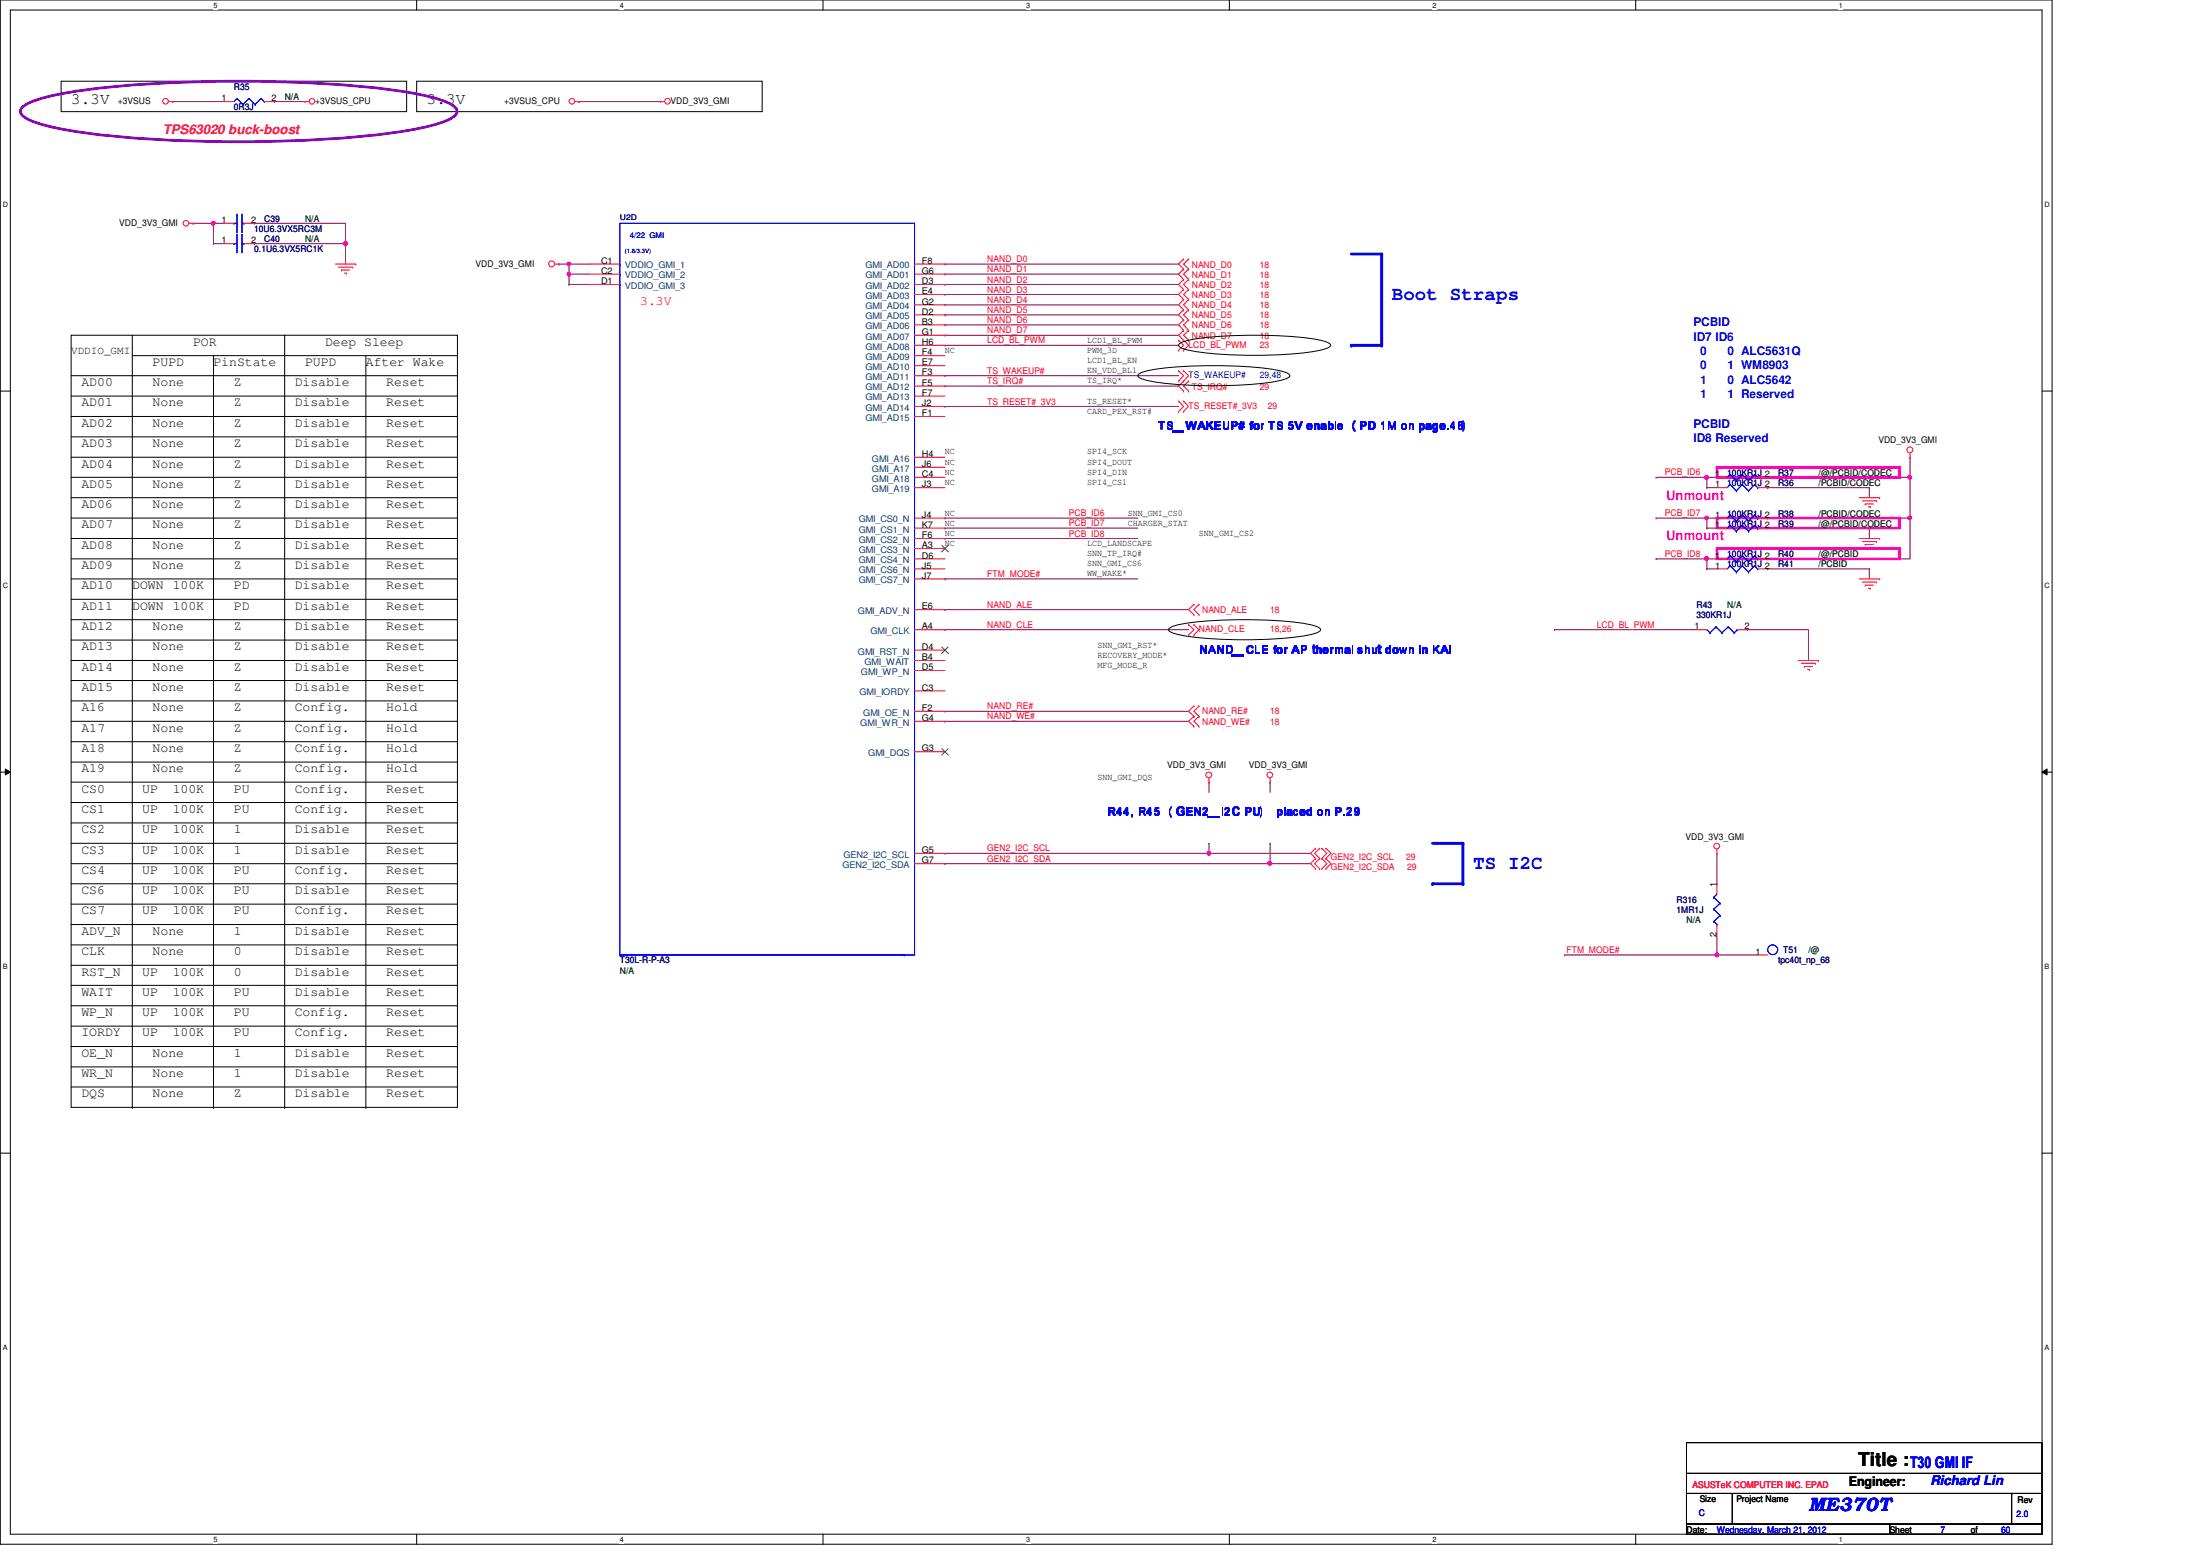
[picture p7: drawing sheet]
<svg xmlns="http://www.w3.org/2000/svg" width="297mm" height="210mm" viewBox="0 0 297 210" stroke-linecap="round" stroke-linejoin="round" font-family="sans-serif">
<path d="M0 0h277.1v208.4h-277.1zM1.4 1.4h274.3v205.7h-274.3z" fill="none" stroke="#000" stroke-width=".14"/>
<g fill="#fff">
<path d="M28.8 .1h.6v1.1h-.6z"/>
<path d="M28.8 207.2h.6v1.1h-.6z"/>
</g>
<path d="M56.3 0v1.4M56.3 207.1v1.3" fill="none" stroke="#000" stroke-width=".14"/>
<g fill="#fff">
<path d="M83.7 .1h.5v1.1h-.5z"/>
<path d="M83.7 207.2h.5v1.1h-.5z"/>
</g>
<path d="M111.1 0v1.4M111.1 207.1v1.3" fill="none" stroke="#000" stroke-width=".14"/>
<g fill="#fff">
<path d="M138.6 .1h.5v1.1h-.5z"/>
<path d="M138.6 207.2h.5v1.1h-.5z"/>
</g>
<path d="M166 0v1.4M166 207.1v1.3" fill="none" stroke="#000" stroke-width=".14"/>
<g fill="#fff">
<path d="M193.4 .1h.6v1.1h-.6z"/>
<path d="M193.4 207.2h.6v1.1h-.6z"/>
</g>
<path d="M220.8 0v1.4M220.8 207.1v1.3" fill="none" stroke="#000" stroke-width=".14"/>
<g fill="#fff">
<path d="M248.3 .1h.5v1.1h-.5z"/>
<path d="M248.3 207.2h.5v1.1h-.5z"/>
<path d="M.4 27.1h.7v1.1h-.7z"/>
<path d="M276.1 27.1h.7v1.1h-.7z"/>
<path d="M.4 78.5h.7v1.1h-.7z"/>
<path d="M276.1 78.5h.7v1.1h-.7z"/>
</g>
<path d="M0 52.8h1.4M275.7 52.8h1.4" fill="none" stroke="#000" stroke-width=".14"/>
<g fill="#fff">
<path d="M.4 129.9h.6v1.1h-.6z"/>
<path d="M276.1 129.9h.6v1.1h-.6z"/>
</g>
<path d="M0 104.2h1.4M.7 103.8l.7 .4-.7 .4zM275.7 104.2l.7-.4v.8zM275.7 104.2h1.4" fill="none" stroke="#000" stroke-width=".14"/>
<path d="M.7 103.8l.7 .4-.7 .4zM275.7 104.2l.7-.4v.8z" fill="#000"/>
<g fill="#fff">
<path d="M.4 181.4h.6v1.1h-.6z"/>
<path d="M276.1 181.4h.6v1.1h-.6z"/>
</g>
<path d="M0 155.7h1.4M275.7 155.7h1.4" fill="none" stroke="#000" stroke-width=".14"/>
<path d="M34.3 30.1h.1M34.3 30.1h12.3M171.5 116.6h.1M171.5 116.6h5.4" fill="none" stroke="#800040" stroke-width=".14"/>
<circle cx="171.4" cy="116.5" r=".26" fill="#f0f"/>
<circle cx="171.4" cy="116.5" r=".26" fill="none" stroke="#f0f" stroke-width=".14"/>
<path d="M127.6 116.6h.1M127.6 115.2h.1M127.6 115.2h49.3M163.2 113.8h.1M163.2 105.6h.1M163.2 115.2h.1M163.2 105.6v1.4M163.2 113.8v1.4M171.5 105.6h.1M171.5 113.8h.1M171.5 113.8v2.8h-43.9M171.5 105.6v1.4" fill="none" stroke="#800040" stroke-width=".14"/>
<circle cx="163.2" cy="115.2" r=".26" fill="#f0f"/>
<circle cx="163.2" cy="115.2" r=".26" fill="none" stroke="#f0f" stroke-width=".14"/>
<path d="M78.2 13.7h.1M78.2 13.7h11M34.3 32.9h.1M34.3 32.9h12.3M46.6 32.9h.1M46.6 32.9v2.7M257.9 61.7h.1M257.9 61.7v2.7M127.6 82.3h.1M127.6 85h.1M127.6 82.3h32.9M127.6 85h32.9" fill="none" stroke="#800040" stroke-width=".14"/>
<circle cx="46.6" cy="32.9" r=".26" fill="#f0f"/>
<circle cx="46.6" cy="32.9" r=".26" fill="none" stroke="#f0f" stroke-width=".14"/>
<path d="M23.3 13.7h.1M23.3 13.7h6.9M37 13.7h.1M37 13.7h4.2M28.8 30.1h.1M28.8 30.1v2.8M76.8 37h.1M76.8 35.6h.1M76.8 37h2.8M76.8 35.6h2.8" fill="none" stroke="#800040" stroke-width=".14"/>
<path d="M76.6 35.4h.4v.2v.2l-.2 .1-.2-.1z" fill-rule="evenodd" fill="#f0f"/>
<path d="M76.6 35.4h.4v.2v.2l-.2 .1-.2-.1z" fill="none" stroke="#f0f" stroke-width=".14"/>
<g fill="none" stroke="#800040" stroke-width=".14">
<path d="M26.1 30.1h.1M26.1 30.1h4.1M28.8 30.1h.1M46.6 30.1h.1M46.6 30.1v2.8M75.5 35.6h.1M75.5 35.6h1.3M76.8 35.6h.1M76.8 35.6v1.4M127.6 35.6h.1M127.6 37h.1M127.6 38.4h.1"/>
<path d="M127.6 39.8h.1M127.6 35.6h31.5M127.6 37h31.5M127.6 38.4h31.5M127.6 39.8h31.5M127.6 42.5h.1M127.6 43.9h.1M127.6 45.3h.1M127.6 41.1h.1M127.6 52.1h.1M127.6 54.9h.1M127.6 46.6h.1"/>
<path d="M127.6 42.5h31.5M127.6 43.9h31.5M127.6 45.3h31.5M127.6 41.1h31.5M127.6 52.1h31.5M127.6 54.9h31.5M127.6 46.6h31.5M244.2 85h.1M244.2 85v4.2"/>
</g>
<path d="M28.6 30l.2-.1 .2 .1v.3l-.2 .1-.2-.1z" fill-rule="evenodd" fill="#f0f"/>
<path d="M28.6 30l.2-.1 .2 .1v.3l-.2 .1-.2-.1z" fill="none" stroke="#f0f" stroke-width=".14"/>
<g fill="none" stroke="#800040" stroke-width=".14">
<path d="M28.8 32.9h.1M28.8 32.9h1.4M127.6 69.9h.1M127.6 71.3h.1M127.6 72.7h.1M127.6 69.9h26M127.6 71.3h26M127.6 72.7h26M238.7 76.8h.1M238.7 75.4h.1M238.7 76.8h13.7M252.4 76.8h.1"/>
<path d="M252.4 76.8v1.3M257.9 69.9h.1M257.9 69.9v5.5h-19.2M127.6 96h.1M127.6 97.4h.1M127.6 96h32.9M127.6 97.4h32.9M209.9 85h.1M209.9 85h19.2"/>
</g>
<circle cx="257.9" cy="69.9" r=".25" fill="#f0f"/>
<circle cx="257.9" cy="69.9" r=".25" fill="none" stroke="#f0f" stroke-width=".14"/>
<path d="M230.5 71.3h.1M230.5 69.9h.1M230.5 64.4h.1M230.5 71.3h1.3M230.5 69.9v1.4M230.5 64.4h1.3" fill="none" stroke="#800040" stroke-width=".14"/>
<circle cx="230.4" cy="64.4" r=".26" fill="#f0f"/>
<circle cx="230.4" cy="64.4" r=".26" fill="none" stroke="#f0f" stroke-width=".14"/>
<g fill="none" stroke="#800040" stroke-width=".14">
<path d="M223.6 69.9h.1M223.6 64.4h.1M223.6 69.9h6.9M223.6 64.4h6.9M230.5 64.4h.1M230.5 65.8h.1M230.5 75.4h.1M230.5 64.4v1.4M230.5 65.8h1.3M230.5 75.4h1.3M238.7 69.9h.1M238.7 71.3h.1"/>
<path d="M238.7 71.3h13.7M252.4 65.8h.1M252.4 71.3h.1M252.4 65.8v1.4M252.4 71.3v1.4M257.9 64.4h.1M257.9 64.4v5.5h-19.2"/>
</g>
<circle cx="230.4" cy="75.4" r=".26" fill="#f0f"/>
<circle cx="230.4" cy="75.4" r=".26" fill="none" stroke="#f0f" stroke-width=".14"/>
<path d="M230.5 76.8h.1M230.5 75.4h.1M230.5 69.9h.1M230.5 76.8h1.3M230.5 75.4v1.4M230.5 69.9h1.3M238.7 65.8h.1M238.7 65.8h13.7" fill="none" stroke="#800040" stroke-width=".14"/>
<circle cx="230.4" cy="69.9" r=".25" fill="#f0f"/>
<circle cx="230.4" cy="69.9" r=".25" fill="none" stroke="#f0f" stroke-width=".14"/>
<path d="M76.8 37h.1M76.8 37v1.4M223.6 75.4h.1M223.6 75.4h6.9" fill="none" stroke="#800040" stroke-width=".14"/>
<path d="M76.6 36.8l.2-.1 .2 .2v.3l-.2 .1-.2-.1z" fill-rule="evenodd" fill="#f0f"/>
<path d="M76.6 36.8l.2-.1 .2 .2v.3l-.2 .1-.2-.1z" fill="none" stroke="#f0f" stroke-width=".14"/>
<path d="M76.8 38.4h.1M76.8 38.4h2.8M238.7 64.4h.1M238.7 64.4h19.2" fill="none" stroke="#800040" stroke-width=".14"/>
<circle cx="257.8" cy="64.4" r=".26" fill="#f0f"/>
<circle cx="257.8" cy="64.4" r=".26" fill="none" stroke="#f0f" stroke-width=".14"/>
<path d="M127.6 50.7h.1M127.6 50.7h31.5M127.6 78.1h.1M127.6 78.1h26M235.9 85h.1M235.9 85h8.3M231.8 128.9h.1M231.8 128.9h5.5" fill="none" stroke="#800040" stroke-width=".14"/>
<circle cx="231.8" cy="128.9" r=".26" fill="#f0f"/>
<circle cx="231.8" cy="128.9" r=".26" fill="none" stroke="#f0f" stroke-width=".14"/>
<path d="M231.8 119.3h.1M231.8 115.2v4.1M211.2 128.9h.1M211.2 128.9h20.6M231.8 128.9h.1M231.8 126.2v2.7" fill="none" stroke="#800040" stroke-width=".14"/>
<g fill="none" stroke="#f00" stroke-width=".14">
<path d="M22.8 13.7h.5M23.3 13.7h.1M41.2 13.7h.1M41.2 13.7h.5M77.6 13.7h.6M78.2 13.7h.1M89.2 13.7h.1M89.2 13.7h.5M25.5 30.1h.6M26.1 30.1h.1M45.3 35.6h2.7M45.7 36.1h1.9"/>
<path d="M46.1 36.4h.1M46.1 36.4h1.1M46.5 36.9h.3M46.8 36.9h.1M47.6 36.1h.1M48 35.6h.1M74.9 35.6h.6M75.5 35.6h.1M159.8 35h.1M159.8 36.3h.1M159.8 37.7h.1M159.8 39.1h.1"/>
<path d="M159.8 35l-.7 .6 .7 .7M159.8 36.3l-.7 .7 .7 .7M159.8 37.7l-.7 .7 .7 .7M159.8 39.1l-.7 .7 .7 .6M160.5 36.3h.1M160.5 35h.1M160.5 37.7h.1M160.5 39.1h.1M160.5 35l-.7 .6 .7 .7M160.5 36.3l-.7 .7 .7 .7M160.5 37.7l-.7 .7 .7 .7M160.5 39.1l-.7 .7 .7 .6"/>
<path d="M159.1 47.3h.1M159.1 45.9h.1M159.1 55.5h.1M159.1 54.1h.1M159.1 51.4h.1M159.1 50h.1M159.1 45.9l.7 .7-.7 .7M159.1 54.1l.7 .8-.7 .6M159.1 50l.7 .7-.7 .7M159.8 47.3h.1M159.8 45.9h.1M159.8 51.4h.1"/>
<path d="M159.8 52.8h.1M159.8 55.5h.1M159.8 54.1h.1M159.8 40.4h.1M159.8 41.8h.1M159.8 43.2h.1M159.8 44.6h.1M159.8 50h.1M159.8 44.6l-.7 .7 1.4 1.3-.7 .7M159.8 51.4l-.7 .7 .7 .7M159.8 54.1l.7 .8-.7 .6M159.8 40.4l-.7 .7 .7 .7"/>
<path d="M159.8 41.8l-.7 .7 .7 .7M159.8 43.2l-.7 .7 .7 .7M159.8 50l.7 .7-.7 .7M160.5 52.8h.1M160.5 51.4h.1M160.5 40.4h.1M160.5 41.8h.1M160.5 43.2h.1M160.5 44.6h.1M160.5 45.9h.1M160.5 51.4l-.7 .7 .7 .7M160.5 40.4l-.7 .7 .7 .7"/>
<path d="M160.5 41.8l-.7 .7 .7 .7M160.5 43.2l-.7 .7 .7 .7M160.5 44.6l-.7 .7 .7 .6M251 78.1h2.8M251 67.2h2.8M251 72.7h2.8M251.5 78.6h1.9M251.5 67.6h1.9M251.5 73.1h1.9M251.8 79h.1M251.8 68h.1M251.8 73.5h.1"/>
<path d="M251.8 79h1.1M251.8 68h1.1M251.8 73.5h1.1M252.3 79.4h.2M252.3 68.4h.2M252.3 73.9h.2M252.5 79.4h.1M252.5 68.4h.1M252.5 73.9h.1M253.4 78.6h.1M253.4 67.6h.1M253.4 73.1h.1"/>
<path d="M253.8 78.1h.1M253.8 67.2h.1M253.8 72.7h.1M257.9 61.7h.1M257.9 61.2v.5M160.5 85.7h.1M160.5 84.3h.1M160.5 84.3l.7 .7-.7 .7M161.2 81.6h.1M161.2 83h.1M161.2 95.3h.1M161.2 96.7h.1"/>
<path d="M161.2 98h.1M161.2 85.7h.1M161.2 84.3h.1M161.2 81.6l-.7 .7 .7 .7M161.2 95.3l-.7 .7 .7 .7M161.2 96.7l-.7 .7 .7 .6M161.2 84.3l.7 .7-.7 .7M161.9 83h.1M161.9 81.6h.1M161.9 96.7h.1M161.9 95.3h.1M161.9 98h.1"/>
<path d="M161.9 81.6l-.7 .7 .7 .7M161.9 95.3l-.7 .7 .7 .7M161.9 96.7l-.7 .7 .7 .6M242.8 89.2h2.7M243.2 89.5h1.9M243.6 90h.1M243.6 90h1.1M244 90.4h.3M244.3 90.4h.1M245.1 89.5h.1M245.5 89.2h.1M163.2 105.6h.1"/>
<path d="M163.2 105v.6M171.5 105.6h.1M171.5 105v.6M177.6 114.5h.1M177.6 115.9h.1M177.6 117.3h.1M177.6 114.5l-.7 .7 .7 .7M177.6 115.9l-.7 .7 .7 .7M178.2 115.9h.1M178.2 114.5h.1M178.2 117.3h.1M178.2 114.5l-.7 .7 .7 .7"/>
<path d="M178.2 115.9l-.7 .7 .7 .7M178.5 115.9h.1M178.5 114.5h.1M178.5 117.3h.1M178.5 114.5l.7 .7-.7 .7M178.5 115.9l.7 .7-.7 .7M179 114.5h.1M179 115.9h.1M179 117.3h.1M179 114.5l.7 .7-.7 .7M179 115.9l.7 .7-.7 .7M231.8 115.2h.1"/>
<path d="M231.8 114.6v.6"/>
<circle cx="22.4" cy="13.7" r=".38"/>
<circle cx="42.1" cy="13.7" r=".38"/>
<circle cx="77.2" cy="13.7" r=".38"/>
<circle cx="90.1" cy="13.7" r=".38"/>
<circle cx="25.1" cy="30.1" r=".38"/>
<circle cx="74.5" cy="35.6" r=".4"/>
<circle cx="257.9" cy="60.7" r=".4"/>
<circle cx="163.2" cy="104.6" r=".39"/>
<circle cx="171.4" cy="104.6" r=".38"/>
<circle cx="231.8" cy="114.2" r=".39"/>
</g>
<path d="M227.7 194.7h48v11h-48zM227.7 198.9h48M275.7 198.9h.1M227.7 201.6h6.2v4.1h-6.2zM227.7 205.7h27.4v1.4h-27.4zM234 201.6h37.6M255.1 205.7h20.6v1.4h-20.6zM271.6 201.6h4.1v4.1h-4.1zM271.6 201.6h.1" fill="none" stroke="#000" stroke-width=".14"/>
<path d="M197.5 113.8v5.5" fill="none" stroke="#00f" stroke-width=".38"/>
<circle cx="197.5" cy="119.3" r=".19" fill="#00f"/>
<path d="M193.4 113.8h4.1" fill="none" stroke="#00f" stroke-width=".38"/>
<circle cx="197.5" cy="113.8" r=".19" fill="#00f"/>
<path d="M193.4 119.3h4.1" fill="none" stroke="#00f" stroke-width=".38"/>
<circle cx="193.4" cy="119.3" r=".19" fill="#00f"/>
<g fill="none" stroke="#000" stroke-width=".14">
<path d="M8.3 11h46.6v4.1h-46.6zM56.3 11h46.6v4.1h-46.6zM9.6 45.3h52.2v104.2h-52.2zM9.6 50.7h52.2M9.6 56.2h52.2M9.6 59h52.2M9.6 53.5h52.2M17.9 48h43.9M17.9 45.3v104.2M61.8 48h.1M61.8 50.7h.1M61.8 56.2h.1"/>
<path d="M61.8 59h.1M61.8 53.5h.1M9.6 61.7h52.2M9.6 64.4h52.2M9.6 67.2h52.2M9.6 69.9h52.2M9.6 72.7h52.2M9.6 75.4h52.2M9.6 78.1h52.2M61.8 61.7h.1M61.8 64.4h.1M61.8 67.2h.1"/>
<path d="M61.8 69.9h.1M61.8 72.7h.1M61.8 75.4h.1M61.8 78.1h.1M9.6 80.9h52.2M9.6 83.7h52.2M9.6 86.4h52.2M9.6 89.2h52.2M9.6 91.9h52.2M9.6 94.6h52.2M9.6 97.4h52.2M61.8 80.9h.1"/>
<path d="M61.8 83.7h.1M61.8 86.4h.1M61.8 89.2h.1M61.8 91.9h.1M61.8 94.6h.1M61.8 97.4h.1M9.6 108.3h52.2M9.6 111.1h52.2M9.6 113.8h52.2M9.6 100.1h52.2M9.6 102.9h52.2M9.6 105.6h52.2"/>
<path d="M61.8 108.3h.1M61.8 111.1h.1M61.8 113.8h.1M61.8 100.1h.1M61.8 102.9h.1M61.8 105.6h.1M17.9 149.5h.1"/>
</g>
<path d="M231.8 63.1h24.7v1.3h-24.7z" fill="none" stroke="#f0f" stroke-width=".38"/>
<path d="M182.5 34.3h4.1" fill="none" stroke="#00f" stroke-width=".38"/>
<circle cx="186.6" cy="34.3" r=".19" fill="#00f"/>
<path d="M186.6 34.3v12.3" fill="none" stroke="#00f" stroke-width=".38"/>
<circle cx="186.6" cy="46.6" r=".19" fill="#00f"/>
<path d="M182.5 46.6h4.1" fill="none" stroke="#00f" stroke-width=".38"/>
<circle cx="182.5" cy="46.6" r=".19" fill="#00f"/>
<g fill="none" stroke="#000" stroke-width=".14">
<path d="M28.8 48v101.5M38.4 45.3v104.2M49.4 48v101.5M153.8 50.5a14.2 14.2 0 0 1 5.4-1 57.2 57.2 0 0 1 13.8 .6l1 .4 .2 .2-.2 .2a14.9 14.9 0 0 1-5.4 1 55.5 55.5 0 0 1-13.8-.6l-1-.4-.2-.2zM159.3 46.4a14.2 14.2 0 0 1 5.4-1 57.2 57.2 0 0 1 13.8 .6l1 .4 .2 .2-.2 .2a14.9 14.9 0 0 1-5.4 1 55.5 55.5 0 0 1-13.8-.6l-1-.4-.2-.2zM157.9 84.8a14.2 14.2 0 0 1 5.4-1 57.2 57.2 0 0 1 13.9 .6l1 .4 .1 .2-.1 .2a14.9 14.9 0 0 1-5.5 1 55.5 55.5 0 0 1-13.8-.6l-1-.4-.1-.2zM9.6 116.6h52.2M9.6 119.3h52.2M61.8 116.6h.1M61.8 119.3h.1M9.6 122h52.2M9.6 124.8h52.2"/>
<path d="M9.6 127.6h52.2M9.6 130.3h52.2M9.6 133h52.2M9.6 135.8h52.2M9.6 138.5h52.2M61.8 122h.1M61.8 124.8h.1M61.8 127.6h.1M61.8 130.3h.1M61.8 133h.1M61.8 135.8h.1M61.8 138.5h.1"/>
<path d="M9.6 146.7h52.2M9.6 141.3h52.2M9.6 144h52.2M28.8 149.5h.1M38.4 149.5h.1M49.4 149.5h.1M61.8 146.7h.1M61.8 141.3h.1M61.8 144h.1"/>
</g>
<path d="M231.8 69.9h24.7v1.4h-24.7zM231.8 74h24.7v1.4h-24.7z" fill="none" stroke="#f0f" stroke-width=".38"/>
<path d="M2.9 14.6a5.9 5.9 0 0 1 3-1.4 83.4 83.4 0 0 1 15.5-2 181.8 181.8 0 0 1 32.6 1.1 28.5 28.5 0 0 1 6.5 1.6l.7 .4 .4 .3 .1 .4-.1 .4a5.9 5.9 0 0 1-3.1 1.5 83.2 83.2 0 0 1-15.4 1.9 178.4 178.4 0 0 1-32.7-1 28.3 28.3 0 0 1-6.5-1.6l-.6-.4-.4-.4-.2-.4z" fill="none" stroke="#8000ff" stroke-width=".38"/>
<g fill="none" stroke="#00f" stroke-width=".14">
<path d="M32 13.3h.1M32 13.3l.8 .8M32 13.3l-.4 .4M32.8 14.1h.1M33.6 13.3h.1M33.6 13.3l.9 .8M33.6 13.3l-.8 .8M34.5 14.1h.1M35.3 13.3h.1M35.3 13.3l.4 .4M35.3 13.3l-.8 .8M35.7 13.7h.1"/>
<path d="M31.6 32.9h.1M31.6 30.1h.1M31.6 32.9h.4M31.6 30.1h.4M32 31.7h.1M32 28.9h.1M32 28.9v2.5M32 31.7v2.4M32.7 31.7h.1M32.7 28.9h.1M32.7 28.9v2.5M32.7 31.7v2.4"/>
<path d="M32.7 32.9h.2M32.7 30.1h.2M32.9 32.9h.1M32.9 30.1h.1M83.7 30.1h39.8v98.8h-39.8zM83.7 38.4h.1M83.7 37h.1M83.7 35.6h.1M233.6 69.5h.1M233.6 75h.1M233.6 65.4h.1M233.6 76.4h.1"/>
<path d="M233.6 70.9h.1M233.6 64.1h.1M233.6 69.5l.8 .9M233.6 69.5l-.4 .4M233.6 75l.8 .8M233.6 75l-.4 .4M233.6 65.4l.8 .9M233.6 65.4l-.4 .4M233.6 76.4l.8 .8M233.6 76.4l-.4 .4M233.6 70.9l.8 .8M233.6 70.9l-.4 .4"/>
<path d="M233.6 64.1l.8 .8M233.6 64.1l-.4 .3M234.4 70.4h.1M234.4 75.8h.1M234.4 66.3h.1M234.4 77.2h.1M234.4 71.7h.1M234.4 64.9h.1M235.2 69.5h.1M235.2 75h.1M235.2 65.4h.1M235.2 76.4h.1"/>
<path d="M235.2 70.9h.1M235.2 64.1h.1M235.2 69.5l.9 .9M235.2 69.5l-.8 .9M235.2 75l.9 .8M235.2 75l-.8 .8M235.2 65.4l.9 .9M235.2 65.4l-.8 .9M235.2 76.4l.9 .8M235.2 76.4l-.8 .8M235.2 70.9l.9 .8M235.2 70.9l-.8 .8"/>
<path d="M235.2 64.1l.9 .8M235.2 64.1l-.8 .8M236.1 70.4h.1M236.1 75.8h.1M236.1 66.3h.1M236.1 77.2h.1M236.1 71.7h.1M236.1 64.9h.1M236.9 69.5h.1M236.9 75h.1M236.9 65.4h.1M236.9 76.4h.1"/>
<path d="M236.9 70.9h.1M236.9 64.1h.1M236.9 69.5l.4 .4M236.9 69.5l-.8 .9M236.9 75l.4 .4M236.9 75l-.8 .8M236.9 65.4l.4 .4M236.9 65.4l-.8 .9M236.9 76.4l.4 .4M236.9 76.4l-.8 .8M236.9 70.9l.4 .4M236.9 70.9l-.8 .8"/>
<path d="M236.9 64.1l.4 .3M236.9 64.1l-.8 .8M237.3 69.9h.1M237.3 75.4h.1M237.3 65.8h.1M237.3 76.8h.1M237.3 71.3h.1M237.3 64.4h.1M230.5 85l.4 .4M230.9 85.4h.1M231.7 84.6h.1M231.7 84.6l-.8 .8"/>
<path d="M231.7 84.6l.8 .8M232.5 85.4h.1M233.3 84.6h.1M233.3 84.6l-.8 .8M233.3 84.6l.8 .8M234.1 85.4h.1M234.6 85h.1M234.6 85l-.5 .4M83.7 128.9h38.4M122.1 128.9h.1M231.4 124.4h.1M231.4 121.1h.1"/>
<path d="M231.4 122.7h.1M231.4 124.4l.4 .4M231.4 122.7l.8 .9M231.4 121.1l.8 .8M231.8 124.8h.1M231.8 120.7l-.4 .4M232.2 123.6h.1M232.2 121.9h.1M232.2 123.6l-.8 .8M232.2 121.9l-.8 .8"/>
<circle cx="239.4" cy="128.2" r=".67"/>
</g>
<g fill="none" stroke="#f00" stroke-width=".14">
<path d="M30.2 13.7h1.4M35.7 13.7h1.3M30.2 32.9h1.4M30.2 30.1h1.4M32.9 32.9h1.4M32.9 30.1h1.4M79.6 38.4h4.1M79.6 37h4.1M79.6 35.6h4.1M123.5 38.4h4.1M123.5 37h4.1M123.5 35.6h4.1"/>
<path d="M123.5 39.8h4.1M123.5 56.2h4.1M123.5 54.9h4.1M123.5 53.5h4.1M123.5 52.1h4.1M123.5 50.7h4.1M123.5 49.4h4.1M123.5 48h4.1M123.5 46.6h4.1M123.5 45.3h4.1M123.5 43.9h4.1M123.5 42.5h4.1"/>
<path d="M123.5 41.1h4.1M123.5 69.9h4.1M123.5 75.4h4.1M123.5 65.8h4.1M123.5 76.8h4.1M123.5 78.1h4.1M123.5 74h4.1M123.5 72.7h4.1M123.5 71.3h4.1M123.5 64.4h4.1M123.5 63.1h4.1M123.5 61.7h4.1"/>
<path d="M231.8 69.9h1.4M231.8 75.4h1.4M231.8 65.8h1.4M231.8 76.8h1.4M231.8 71.3h1.4M231.8 64.4h1.4M237.3 69.9h1.4M237.3 75.4h1.4M237.3 65.8h1.4M237.3 76.8h1.4M237.3 71.3h1.4M237.3 64.4h1.4"/>
<path d="M123.5 85h4.1M123.5 97.4h4.1M123.5 96h4.1M123.5 93.3h4.1M123.5 90.5h4.1M123.5 89.2h4.1M123.5 87.8h4.1M123.5 82.3h4.1M229.1 85h1.4M234.6 85h1.3M123.5 116.6h4.1M123.5 115.2h4.1"/>
<path d="M123.5 101.5h4.1M231.8 119.3v1.4M231.8 124.8v1.4M237.3 128.9h1.4"/>
</g>
<path d="M127.2 73.6l.9 .9M128 73.6l-.9 .9M127.2 87.3l.9 .9M128 87.3l-.9 .9M127.2 101l.9 .9M128 101l-.9 .9" fill="none" stroke="#804000" stroke-width=".14"/>
<circle cx="171.4" cy="116.5" r=".26" fill="#f0f"/>
<circle cx="171.4" cy="116.5" r=".26" fill="none" stroke="#f0f" stroke-width=".14"/>
<circle cx="163.2" cy="115.2" r=".26" fill="#f0f"/>
<circle cx="163.2" cy="115.2" r=".26" fill="none" stroke="#f0f" stroke-width=".14"/>
<circle cx="46.6" cy="32.9" r=".26" fill="#f0f"/>
<circle cx="46.6" cy="32.9" r=".26" fill="none" stroke="#f0f" stroke-width=".14"/>
<path d="M76.6 35.4h.4v.2v.2l-.2 .1-.2-.1z" fill-rule="evenodd" fill="#f0f"/>
<path d="M76.6 35.4h.4v.2v.2l-.2 .1-.2-.1z" fill="none" stroke="#f0f" stroke-width=".14"/>
<path d="M28.6 30l.2-.1 .2 .1v.3l-.2 .1-.2-.1z" fill-rule="evenodd" fill="#f0f"/>
<path d="M28.6 30l.2-.1 .2 .1v.3l-.2 .1-.2-.1z" fill="none" stroke="#f0f" stroke-width=".14"/>
<circle cx="257.9" cy="69.9" r=".25" fill="#f0f"/>
<circle cx="257.9" cy="69.9" r=".25" fill="none" stroke="#f0f" stroke-width=".14"/>
<circle cx="230.4" cy="64.4" r=".26" fill="#f0f"/>
<circle cx="230.4" cy="64.4" r=".26" fill="none" stroke="#f0f" stroke-width=".14"/>
<circle cx="230.4" cy="75.4" r=".26" fill="#f0f"/>
<circle cx="230.4" cy="75.4" r=".26" fill="none" stroke="#f0f" stroke-width=".14"/>
<circle cx="230.4" cy="69.9" r=".25" fill="#f0f"/>
<circle cx="230.4" cy="69.9" r=".25" fill="none" stroke="#f0f" stroke-width=".14"/>
<path d="M76.6 36.8l.2-.1 .2 .2v.3l-.2 .1-.2-.1z" fill-rule="evenodd" fill="#f0f"/>
<path d="M76.6 36.8l.2-.1 .2 .2v.3l-.2 .1-.2-.1z" fill="none" stroke="#f0f" stroke-width=".14"/>
<circle cx="257.8" cy="64.4" r=".26" fill="#f0f"/>
<circle cx="257.8" cy="64.4" r=".26" fill="none" stroke="#f0f" stroke-width=".14"/>
<circle cx="231.8" cy="128.9" r=".26" fill="#f0f"/>
<circle cx="231.8" cy="128.9" r=".26" fill="none" stroke="#f0f" stroke-width=".14"/>
<g font-size="2.6" fill="#00f">
<text x="187.9" y="40.5">Boot Straps</text>
<text x="198.9" y="117.3">TS I2C</text>
<text x="244.2" y="204">ME370T</text>
</g>
<text font-size="2.6" x="250.9" y="197.9">Title :</text>
<g font-size="2.2">
<text x="9.6" y="14.1">3.3V</text>
<text x="57.6" y="14.1">3.3V</text>
</g>
<text font-size="2.2" fill="#00f" x="257.9" y="198.2">T30 GMI IF</text>
<g font-size="1.8" fill="#f00">
<text x="22" y="18">TPS63020 buck-boost</text>
<text x="86.4" y="41.1">3.3V</text>
</g>
<g font-size="1.8">
<text x="26.1" y="46.7">POR</text>
<text x="43.9" y="46.7">Deep Sleep</text>
<text x="11" y="52.1">AD00</text>
<text x="20.6" y="52.1">None</text>
<text x="20.6" y="49.4">PUPD</text>
<text x="28.8" y="49.4">PinState</text>
<text x="31.6" y="52.1">Z</text>
<text x="39.8" y="52.1">Disable</text>
<text x="41.2" y="49.4">PUPD</text>
<text x="49.4" y="49.4">After Wake</text>
<text x="52.2" y="52.1">Reset</text>
<text x="11" y="54.9">AD01</text>
<text x="11" y="57.6">AD02</text>
<text x="20.6" y="54.9">None</text>
<text x="20.6" y="57.6">None</text>
<text x="31.6" y="54.9">Z</text>
<text x="31.6" y="57.6">Z</text>
<text x="39.8" y="54.9">Disable</text>
<text x="39.8" y="57.6">Disable</text>
<text x="52.2" y="54.9">Reset</text>
<text x="52.2" y="57.6">Reset</text>
<text x="11" y="60.4">AD03</text>
<text x="11" y="63.1">AD04</text>
<text x="11" y="65.8">AD05</text>
<text x="20.6" y="60.4">None</text>
<text x="20.6" y="63.1">None</text>
<text x="20.6" y="65.8">None</text>
<text x="31.6" y="60.4">Z</text>
<text x="31.6" y="63.1">Z</text>
<text x="31.6" y="65.8">Z</text>
<text x="39.8" y="60.4">Disable</text>
<text x="39.8" y="63.1">Disable</text>
<text x="39.8" y="65.8">Disable</text>
<text x="52.2" y="60.4">Reset</text>
<text x="52.2" y="63.1">Reset</text>
<text x="52.2" y="65.8">Reset</text>
<text x="11" y="68.6">AD06</text>
<text x="11" y="71.3">AD07</text>
<text x="20.6" y="68.6">None</text>
<text x="20.6" y="71.3">None</text>
<text x="31.6" y="68.6">Z</text>
<text x="31.6" y="71.3">Z</text>
<text x="39.8" y="68.6">Disable</text>
<text x="39.8" y="71.3">Disable</text>
<text x="52.2" y="68.6">Reset</text>
<text x="52.2" y="71.3">Reset</text>
<text x="11" y="74.1">AD08</text>
<text x="11" y="76.8">AD09</text>
<text x="20.6" y="74.1">None</text>
<text x="20.6" y="76.8">None</text>
<text x="31.6" y="74.1">Z</text>
<text x="31.6" y="76.8">Z</text>
<text x="39.8" y="74.1">Disable</text>
<text x="39.8" y="76.8">Disable</text>
<text x="52.2" y="74.1">Reset</text>
<text x="52.2" y="76.8">Reset</text>
<text x="11" y="82.3">AD11</text>
<text x="11" y="79.5">AD10</text>
<text x="17.9" y="79.5">DOWN 100K</text>
<text x="17.9" y="82.3">DOWN 100K</text>
<text x="31.6" y="79.5">PD</text>
<text x="31.6" y="82.3">PD</text>
<text x="39.8" y="79.5">Disable</text>
<text x="39.8" y="82.3">Disable</text>
<text x="52.2" y="79.5">Reset</text>
<text x="52.2" y="82.3">Reset</text>
<text x="11" y="85">AD12</text>
<text x="11" y="87.8">AD13</text>
<text x="20.6" y="87.8">None</text>
<text x="20.6" y="85">None</text>
<text x="31.6" y="87.8">Z</text>
<text x="31.6" y="85">Z</text>
<text x="39.8" y="85">Disable</text>
<text x="39.8" y="87.8">Disable</text>
<text x="52.2" y="85">Reset</text>
<text x="52.2" y="87.8">Reset</text>
<text x="11" y="90.6">AD14</text>
<text x="11" y="93.3">AD15</text>
<text x="20.6" y="93.3">None</text>
<text x="20.6" y="90.6">None</text>
<text x="31.6" y="93.3">Z</text>
<text x="31.6" y="90.6">Z</text>
<text x="39.8" y="90.6">Disable</text>
<text x="39.8" y="93.3">Disable</text>
<text x="52.2" y="90.6">Reset</text>
<text x="52.2" y="93.3">Reset</text>
<text x="11" y="96">A16</text>
<text x="11" y="98.8">A17</text>
<text x="11" y="101.5">A18</text>
<text x="20.6" y="96">None</text>
<text x="20.6" y="98.8">None</text>
<text x="20.6" y="101.5">None</text>
<text x="31.6" y="96">Z</text>
<text x="31.6" y="101.5">Z</text>
<text x="31.6" y="98.8">Z</text>
<text x="39.8" y="96">Config.</text>
<text x="39.8" y="98.8">Config.</text>
<text x="39.8" y="101.5">Config.</text>
<text x="52.2" y="96">Hold</text>
<text x="52.2" y="101.5">Hold</text>
<text x="52.2" y="98.8">Hold</text>
<text x="11" y="104.3">A19</text>
<text x="11" y="107">CS0</text>
<text x="19.2" y="107">UP</text>
<text x="20.6" y="104.3">None</text>
<text x="23.3" y="107">100K</text>
<text x="31.6" y="107">PU</text>
<text x="31.6" y="104.3">Z</text>
<text x="39.8" y="104.3">Config.</text>
<text x="39.8" y="107">Config.</text>
<text x="52.2" y="104.3">Hold</text>
<text x="52.2" y="107">Reset</text>
<text x="11" y="112.5">CS2</text>
<text x="11" y="109.7">CS1</text>
<text x="19.2" y="109.7">UP</text>
<text x="19.2" y="112.5">UP</text>
<text x="23.3" y="109.7">100K</text>
<text x="23.3" y="112.5">100K</text>
<text x="31.6" y="109.7">PU</text>
<text x="31.6" y="112.5">1</text>
<text x="39.8" y="109.7">Config.</text>
<text x="39.8" y="112.5">Disable</text>
<text x="52.2" y="109.7">Reset</text>
<text x="52.2" y="112.5">Reset</text>
<text x="11" y="115.2">CS3</text>
<text x="11" y="118">CS4</text>
<text x="19.2" y="115.2">UP</text>
<text x="19.2" y="118">UP</text>
<text x="23.3" y="115.2">100K</text>
<text x="23.3" y="118">100K</text>
<text x="31.6" y="118">PU</text>
<text x="31.6" y="115.2">1</text>
<text x="39.8" y="118">Config.</text>
<text x="39.8" y="115.2">Disable</text>
<text x="52.2" y="118">Reset</text>
<text x="52.2" y="115.2">Reset</text>
<text x="11" y="123.4">CS7</text>
<text x="11" y="120.7">CS6</text>
<text x="19.2" y="120.7">UP</text>
<text x="19.2" y="123.4">UP</text>
<text x="23.3" y="120.7">100K</text>
<text x="23.3" y="123.4">100K</text>
<text x="31.6" y="120.7">PU</text>
<text x="31.6" y="123.4">PU</text>
<text x="39.8" y="123.4">Config.</text>
<text x="39.8" y="120.7">Disable</text>
<text x="52.2" y="123.4">Reset</text>
<text x="52.2" y="120.7">Reset</text>
<text x="11" y="126.2">ADV_N</text>
<text x="11" y="128.9">CLK</text>
<text x="11" y="131.7">RST_N</text>
<text x="19.2" y="131.7">UP</text>
<text x="20.6" y="126.2">None</text>
<text x="20.6" y="128.9">None</text>
<text x="23.3" y="131.7">100K</text>
<text x="31.6" y="126.2">1</text>
<text x="31.6" y="128.9">0</text>
<text x="31.6" y="131.7">0</text>
<text x="39.8" y="126.2">Disable</text>
<text x="39.8" y="128.9">Disable</text>
<text x="39.8" y="131.7">Disable</text>
<text x="52.2" y="126.2">Reset</text>
<text x="52.2" y="128.9">Reset</text>
<text x="52.2" y="131.7">Reset</text>
<text x="11" y="134.4">WAIT</text>
<text x="11" y="137.2">WP_N</text>
<text x="19.2" y="134.4">UP</text>
<text x="19.2" y="137.2">UP</text>
<text x="23.3" y="137.2">100K</text>
<text x="23.3" y="134.4">100K</text>
<text x="31.6" y="137.2">PU</text>
<text x="31.6" y="134.4">PU</text>
<text x="39.8" y="137.2">Config.</text>
<text x="39.8" y="134.4">Disable</text>
<text x="52.2" y="137.2">Reset</text>
<text x="52.2" y="134.4">Reset</text>
<text x="11" y="142.7">OE_N</text>
<text x="11" y="139.9">IORDY</text>
<text x="19.2" y="139.9">UP</text>
<text x="20.6" y="142.7">None</text>
<text x="23.3" y="139.9">100K</text>
<text x="31.6" y="139.9">PU</text>
<text x="31.6" y="142.7">1</text>
<text x="39.8" y="139.9">Config.</text>
<text x="39.8" y="142.7">Disable</text>
<text x="52.2" y="139.9">Reset</text>
<text x="52.2" y="142.7">Reset</text>
<text x="11" y="148.1">DQS</text>
<text x="11" y="145.4">WR_N</text>
<text x="20.6" y="145.4">None</text>
<text x="20.6" y="148.1">None</text>
<text x="31.6" y="145.4">1</text>
<text x="31.6" y="148.1">Z</text>
<text x="39.8" y="145.4">Disable</text>
<text x="39.8" y="148.1">Disable</text>
<text x="52.2" y="145.4">Reset</text>
<text x="52.2" y="148.1">Reset</text>
<text x="249.6" y="200.5">Engineer:</text>
</g>
<g font-size="1.8" fill="#f0f">
<text x="225" y="67.5">Unmount</text>
<text x="225" y="72.9">Unmount</text>
</g>
<text font-size="1.8" fill="#00f" x="260.6" y="200.5">Richard Lin</text>
<g font-size="1.6" fill="#00f">
<text x="228.6" y="44">PCBID</text>
<text x="228.6" y="46">ID7 ID6</text>
<text x="229.6" y="47.9">0</text>
<text x="233.3" y="47.9">0 ALC5631Q</text>
<text x="229.6" y="49.9">0</text>
<text x="229.6" y="51.8">1</text>
<text x="229.6" y="53.8">1</text>
<text x="233.3" y="49.9">1 WM8903</text>
<text x="233.3" y="51.8">0 ALC5642</text>
<text x="233.3" y="53.8">1 Reserved</text>
<text x="156.5" y="58">TS_WAKEUP# for TS 5V enable (PD 1M on page.48)</text>
<text x="228.6" y="57.7">PCBID</text>
<text x="228.6" y="59.7">ID8 Reserved</text>
<text x="162" y="88.1">NAND_CLE for AP thermal shut down in KAI</text>
<text x="149.6" y="110.1">R44, R45 (GEN2_I2C PU) placed on P.29</text>
</g>
<text font-size="1.5" x="9.6" y="47.8">VDDIO_GMI</text>
<g font-size="1.2">
<text x="15.9" y="14">+3VSUS</text>
<text x="29.9" y="13.7">1</text>
<text x="36.7" y="13.7">2</text>
<text x="42.5" y="14">+3VSUS_CPU</text>
<text x="68.1" y="14">+3VSUS_CPU</text>
<text x="90.5" y="14">VDD_3V3_GMI</text>
<text x="16.1" y="30.5">VDD_3V3_GMI</text>
<text x="29.9" y="32.9">1</text>
<text x="29.9" y="30.1">1</text>
<text x="33.9" y="32.9">2</text>
<text x="33.9" y="30.1">2</text>
<text x="64.2" y="36">VDD_3V3_GMI</text>
<text x="81.1" y="35.6">C1</text>
<text x="124.5" y="35.6">F8</text>
<text x="81.1" y="38.4">D1</text>
<text x="81.1" y="37">C2</text>
<text x="124.5" y="41.1">G2</text>
<text x="124.5" y="39.7">E4</text>
<text x="124.5" y="38.4">D3</text>
<text x="124.5" y="37">G6</text>
<text x="124.5" y="48">F4</text>
<text x="124.5" y="46.6">H6</text>
<text x="124.5" y="45.2">G1</text>
<text x="124.5" y="43.8">B3</text>
<text x="124.5" y="42.5">D2</text>
<text x="127.6" y="47.6">NC</text>
<text x="146.8" y="46.3">LCD1_BL_PWM</text>
<text x="146.8" y="47.6">PWM_3D</text>
<text x="124.5" y="53.4">F7</text>
<text x="124.5" y="52.1">F5</text>
<text x="124.5" y="50.7">F3</text>
<text x="124.5" y="49.3">E7</text>
<text x="146.8" y="50.4">EN_VDD_BL1</text>
<text x="146.8" y="49">LCD1_BL_EN</text>
<text x="146.8" y="51.7">TS_IRQ*</text>
<text x="124.5" y="56.2">F1</text>
<text x="124.5" y="54.8">J2</text>
<text x="146.8" y="54.5">TS_RESET*</text>
<text x="146.8" y="55.9">CARD_PEX_RST#</text>
<text x="253.6" y="59.8">VDD_3V3_GMI</text>
<text x="124.5" y="65.8">J3</text>
<text x="124.5" y="64.4">C4</text>
<text x="124.5" y="63">J6</text>
<text x="124.5" y="61.7">H4</text>
<text x="127.6" y="61.3">NC</text>
<text x="127.6" y="62.7">NC</text>
<text x="127.6" y="64.1">NC</text>
<text x="127.6" y="65.4">NC</text>
<text x="146.8" y="61.3">SPI4_SCK</text>
<text x="146.8" y="62.7">SPI4_DOUT</text>
<text x="146.8" y="64.1">SPI4_DIN</text>
<text x="146.8" y="65.4">SPI4_CS1</text>
<text x="231.6" y="65.8">1</text>
<text x="231.6" y="64.4">1</text>
<text x="124.5" y="71.2">K7</text>
<text x="124.5" y="69.9">J4</text>
<text x="127.6" y="69.6">NC</text>
<text x="127.6" y="71">NC</text>
<text x="152.3" y="69.6">SNN_GMI_CS0</text>
<text x="152.3" y="71">CHARGER_STAT</text>
<text x="231.6" y="69.9">1</text>
<text x="231.6" y="71.2">1</text>
<text x="124.5" y="76.8">J5</text>
<text x="124.5" y="75.4">D6</text>
<text x="124.5" y="74">A3</text>
<text x="124.5" y="72.6">F6</text>
<text x="127.6" y="72.3">NC</text>
<text x="127.6" y="73.7">NC</text>
<text x="146.8" y="73.7">LCD_LANDSCAPE</text>
<text x="146.8" y="75.1">SNN_TP_IRQ#</text>
<text x="146.8" y="76.5">SNN_GMI_CS6</text>
<text x="146.8" y="77.8">WW_WAKE*</text>
<text x="161.9" y="72.3">SNN_GMI_CS2</text>
<text x="231.6" y="75.4">1</text>
<text x="231.6" y="76.8">1</text>
<text x="124.5" y="82.3">E6</text>
<text x="124.5" y="78.1">J7</text>
<text x="124.5" y="89.1">B4</text>
<text x="124.5" y="87.7">D4</text>
<text x="124.5" y="85">A4</text>
<text x="148.2" y="88.8">RECOVERY_MODE*</text>
<text x="148.2" y="87.4">SNN_GMI_RST*</text>
<text x="228.8" y="85">1</text>
<text x="235.5" y="85">2</text>
<text x="124.5" y="96">F2</text>
<text x="124.5" y="93.2">C3</text>
<text x="124.5" y="90.5">D5</text>
<text x="148.2" y="90.2">MFG_MODE_R</text>
<text x="124.5" y="101.4">G3</text>
<text x="124.5" y="97.3">G4</text>
<text x="148.2" y="105.2">SNN_GMI_DQS</text>
<text x="157.6" y="103.7">VDD_3V3_GMI</text>
<text x="168.6" y="103.7">VDD_3V3_GMI</text>
<text x="227.6" y="113.3">VDD_3V3_GMI</text>
<text x="124.5" y="116.5">G7</text>
<text x="124.5" y="115.1">G5</text>
<text x="231.8" y="119.7" transform="rotate(-90 231.8 119.7)">1</text>
<text x="231.8" y="126.4" transform="rotate(-90 231.8 126.4)">2</text>
<text x="237" y="128.9">1</text>
<text x="229.5" y="202.7">Size</text>
<text x="234.4" y="202.7">Project Name</text>
<text x="272.4" y="202.9">Rev</text>
<text x="227.7" y="206.9">Date:</text>
<text x="255.1" y="206.9">Sheet</text>
<text x="266.1" y="206.9">of</text>
</g>
<g font-size="1.2" fill="#000080">
<text x="31.6" y="12.1">R35</text>
<text x="31.6" y="14.9">0R3J</text>
<text x="35.7" y="29.9">C39</text>
<text x="34.3" y="34">0.1U6.3VX5RC1K</text>
<text x="34.3" y="31.3">10U6.3VX5RC3M</text>
<text x="35.7" y="32.7">C40</text>
<text x="233.2" y="65.6">100KR1J 2</text>
<text x="233.2" y="64.2">100KR1J 2</text>
<text x="240.1" y="65.6">R36</text>
<text x="240.1" y="64.2">R37</text>
<text x="233.2" y="69.7">100KR1J 2</text>
<text x="233.2" y="71.1">100KR1J 2</text>
<text x="240.1" y="69.7">R38</text>
<text x="240.1" y="71.1">R39</text>
<text x="233.2" y="75.2">100KR1J 2</text>
<text x="233.2" y="76.6">100KR1J 2</text>
<text x="240.1" y="75.2">R40</text>
<text x="240.1" y="76.6">R41</text>
<text x="229.1" y="82">R43</text>
<text x="229.1" y="83.4">330KR1J</text>
<text x="226.4" y="121.8">R316</text>
<text x="226.4" y="123.2">1MR1J</text>
<text x="83.7" y="130">T30L-R-P-A3</text>
<text x="240.1" y="130">tpc40t_np_68</text>
<text x="240.7" y="128.7">T51</text>
</g>
<g font-size="1.2" fill="#008000">
<text x="38.4" y="13.5">N/A</text>
<text x="41.2" y="29.9">N/A</text>
<text x="41.2" y="32.7">N/A</text>
<text x="245.5" y="65.6">/PCBID/CODEC</text>
<text x="245.5" y="64.2">/@/PCBID/CODEC</text>
<text x="245.5" y="69.7">/PCBID/CODEC</text>
<text x="245.5" y="71.1">/@/PCBID/CODEC</text>
<text x="245.5" y="75.2">/@/PCBID</text>
<text x="245.5" y="76.6">/PCBID</text>
<text x="233.2" y="82">N/A</text>
<text x="227.7" y="124.6">N/A</text>
<text x="83.7" y="131.4">N/A</text>
<text x="244.2" y="128.7">/@</text>
</g>
<g font-size="1.2" fill="#f00">
<text x="133.3" y="35.4">NAND_D0</text>
<text x="133.3" y="36.7">NAND_D1</text>
<text x="133.3" y="38.1">NAND_D2</text>
<text x="133.3" y="39.5">NAND_D3</text>
<text x="133.3" y="40.9">NAND_D4</text>
<text x="160.9" y="36.1">NAND_D0</text>
<text x="160.9" y="37.5">NAND_D1</text>
<text x="160.9" y="38.9">NAND_D2</text>
<text x="160.9" y="40.2">NAND_D3</text>
<text x="160.9" y="41.6">NAND_D4</text>
<text x="170.1" y="36.1">18</text>
<text x="170.1" y="37.5">18</text>
<text x="170.1" y="38.9">18</text>
<text x="170.1" y="40.2">18</text>
<text x="170.1" y="41.6">18</text>
<text x="133.3" y="42.2">NAND_D5</text>
<text x="133.3" y="43.6">NAND_D6</text>
<text x="133.3" y="45">NAND_D7</text>
<text x="133.3" y="46.4">LCD_BL_PWM</text>
<text x="160.5" y="46.9">LCD_BL_PWM</text>
<text x="160.9" y="43">NAND_D5</text>
<text x="160.9" y="44.3">NAND_D6</text>
<text x="160.9" y="45.7">NAND_D7</text>
<text x="170.1" y="43">18</text>
<text x="170.1" y="44.3">18</text>
<text x="170.1" y="45.7">18</text>
<text x="170.1" y="46.9">23</text>
<text x="133.3" y="51.9">TS_IRQ#</text>
<text x="133.3" y="50.5">TS_WAKEUP#</text>
<text x="160.9" y="52.6">TS_IRQ#</text>
<text x="170.1" y="52.6">29</text>
<text x="133.3" y="54.6">TS_RESET#_3V3</text>
<text x="160.5" y="55.2">TS_RESET#_3V3</text>
<text x="171.2" y="55.2">29</text>
<text x="224.8" y="64.2">PCB_ID6</text>
<text x="144.3" y="69.7">PCB_ID6</text>
<text x="144.3" y="71">PCB_ID7</text>
<text x="224.8" y="69.7">PCB_ID7</text>
<text x="133.3" y="77.9">FTM_MODE#</text>
<text x="144.3" y="72.4">PCB_ID8</text>
<text x="224.8" y="75.2">PCB_ID8</text>
<text x="133.3" y="82">NAND_ALE</text>
<text x="162.3" y="82.7">NAND_ALE</text>
<text x="171.5" y="82.7">18</text>
<text x="133.3" y="84.8">NAND_CLE</text>
<text x="161.9" y="85.3">NAND_CLE</text>
<text x="171.5" y="85.3">18,26</text>
<text x="215.6" y="84.8">LCD_BL_PWM</text>
<text x="133.3" y="95.8">NAND_RE#</text>
<text x="133.3" y="97.1">NAND_WE#</text>
<text x="162.3" y="96.4">NAND_RE#</text>
<text x="162.3" y="97.8">NAND_WE#</text>
<text x="171.5" y="96.4">18</text>
<text x="171.5" y="97.8">18</text>
<text x="133.3" y="116.3">GEN2_I2C_SDA</text>
<text x="133.3" y="114.9">GEN2_I2C_SCL</text>
<text x="179.7" y="116.1">GEN2_I2C_SCL</text>
<text x="179.7" y="117.4">GEN2_I2C_SDA</text>
<text x="189.9" y="116.1">29</text>
<text x="190" y="117.4">29</text>
<text x="211.5" y="128.7">FTM_MODE#</text>
<text x="228.5" y="200.8">ASUSTeK COMPUTER INC. EPAD</text>
</g>
<g font-size="1.2" fill="#004080">
<text x="84.4" y="39">VDDIO_GMI_3</text>
<text x="84.4" y="37.6">VDDIO_GMI_2</text>
<text x="84.4" y="36.2">VDDIO_GMI_1</text>
<text x="116.8" y="41.7">GMI_AD04</text>
<text x="116.8" y="40.3">GMI_AD03</text>
<text x="116.8" y="39">GMI_AD02</text>
<text x="116.8" y="37.6">GMI_AD01</text>
<text x="116.8" y="36.2">GMI_AD00</text>
<text x="116.8" y="47.2">GMI_AD08</text>
<text x="116.8" y="45.8">GMI_AD07</text>
<text x="116.8" y="44.4">GMI_AD06</text>
<text x="116.8" y="43.1">GMI_AD05</text>
<text x="116.8" y="52.7">GMI_AD12</text>
<text x="116.8" y="51.3">GMI_AD11</text>
<text x="116.8" y="50">GMI_AD10</text>
<text x="116.8" y="48.6">GMI_AD09</text>
<text x="116.8" y="56.8">GMI_AD15</text>
<text x="116.8" y="55.5">GMI_AD14</text>
<text x="116.8" y="54.1">GMI_AD13</text>
<text x="117.7" y="65">GMI_A18</text>
<text x="117.7" y="63.7">GMI_A17</text>
<text x="117.7" y="62.3">GMI_A16</text>
<text x="115.9" y="71.9">GMI_CS1_N</text>
<text x="115.9" y="70.5">GMI_CS0_N</text>
<text x="117.7" y="66.4">GMI_A19</text>
<text x="115.9" y="77.4">GMI_CS6_N</text>
<text x="115.9" y="76">GMI_CS4_N</text>
<text x="115.9" y="74.6">GMI_CS3_N</text>
<text x="115.9" y="73.3">GMI_CS2_N</text>
<text x="115.8" y="82.9">GMI_ADV_N</text>
<text x="115.9" y="78.7">GMI_CS7_N</text>
<text x="115.8" y="88.3">GMI_RST_N</text>
<text x="116.7" y="89.7">GMI_WAIT</text>
<text x="117.5" y="85.6">GMI_CLK</text>
<text x="116" y="93.9">GMI_IORDY</text>
<text x="116.2" y="91.1">GMI_WP_N</text>
<text x="116.2" y="98">GMI_WR_N</text>
<text x="116.5" y="96.6">GMI_OE_N</text>
<text x="117.2" y="102.1">GMI_DQS</text>
<text x="113.7" y="117.2">GEN2_I2C_SDA</text>
<text x="113.9" y="115.8">GEN2_I2C_SCL</text>
</g>
<g font-size="1.2" fill="#00f">
<text x="160.5" y="51.1">TS_WAKEUP#</text>
<text x="170.1" y="51.1">29,48</text>
<text x="229.4" y="204.7">C</text>
<text x="231.8" y="206.9">Wednesday, March 21, 2012</text>
<text x="262" y="206.9">7</text>
<text x="270.2" y="206.9">60</text>
<text x="272.3" y="204.8">2.0</text>
</g>
<text font-size="1.1" fill="#000080" x="83.7" y="29.8">U2D</text>
<text font-size="1.1" fill="#00f" x="85" y="32.1">4/22 GMI</text>
<g font-size="1">
<text x="28.8" y="1">5</text>
<text x="83.7" y="1">4</text>
<text x="138.6" y="1">3</text>
<text x="193.4" y="1">2</text>
<text x="248.3" y="1">1</text>
<text x=".4" y="27.9">D</text>
<text x="276.1" y="27.9">D</text>
<text x=".4" y="79.4">C</text>
<text x="276.1" y="79.4">C</text>
<text x=".4" y="130.8">B</text>
<text x="276.1" y="130.8">B</text>
<text x=".4" y="182.2">A</text>
<text x="276.1" y="182.2">A</text>
<text x="28.8" y="208.1">5</text>
<text x="83.7" y="208.1">4</text>
<text x="138.6" y="208.1">3</text>
<text x="193.4" y="208.1">2</text>
<text x="248.3" y="208.1">1</text>
</g>
<text font-size=".8" fill="#00f" x="84.4" y="34.2">(1.8/3.3V)</text>
</svg>
